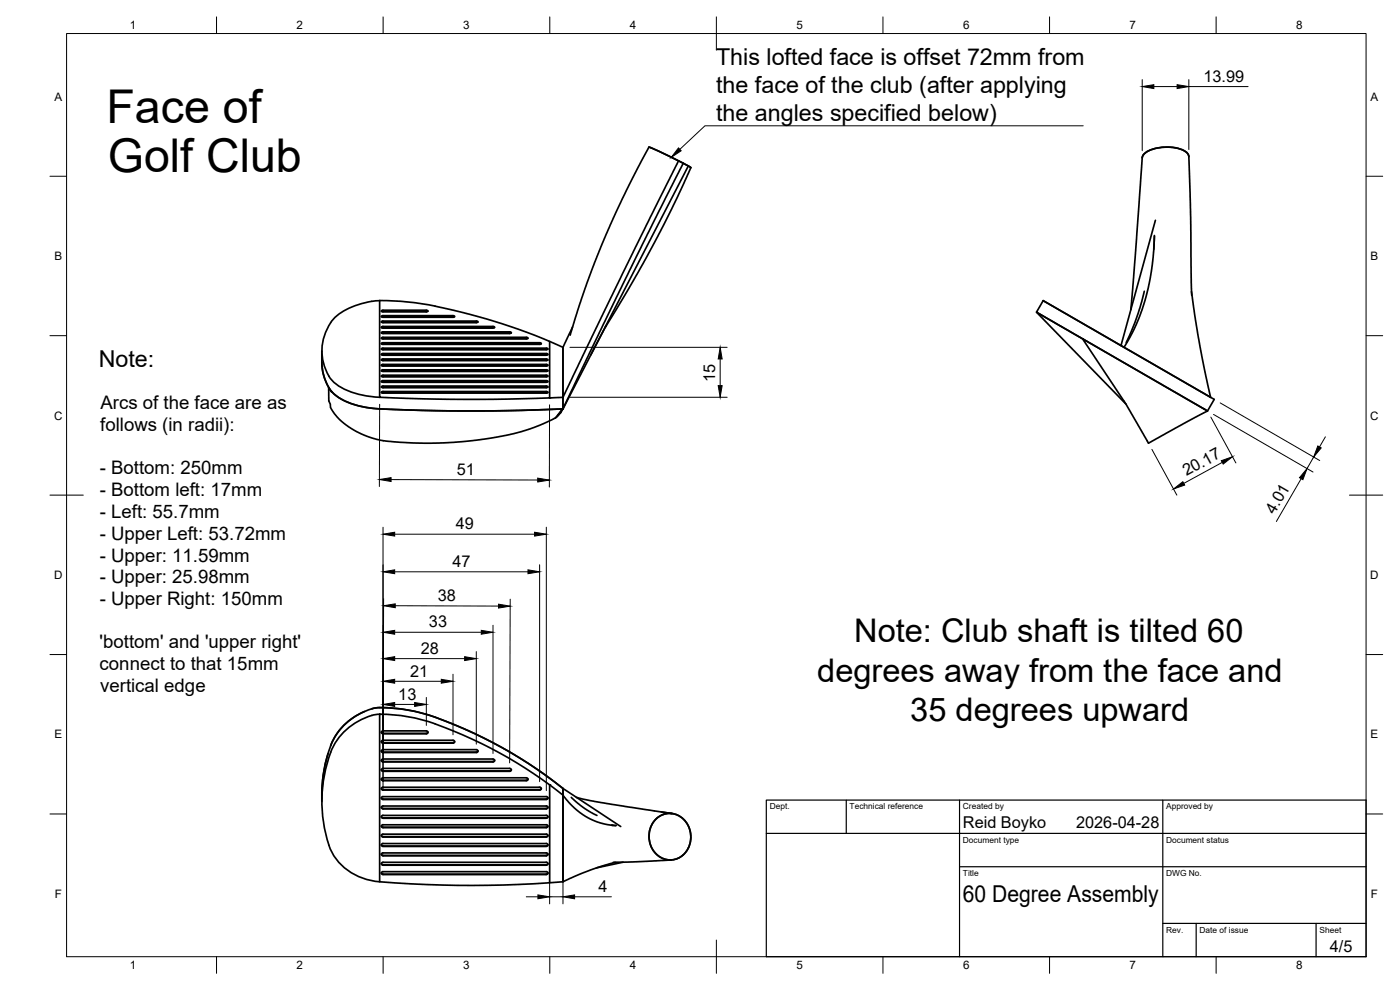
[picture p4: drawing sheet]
<svg xmlns="http://www.w3.org/2000/svg" width="420mm" height="297mm" viewBox="0 0 420 297" stroke-linecap="round" stroke-linejoin="round" font-family="sans-serif">
<!-- layer: Visible -->
<g fill="none" stroke="#000" stroke-width=".51">
<path d="M194.8 44.1l-8.1 15.7-6 13.4-5.1 13.3-4.5 14M194.8 44.1l8.8 4.2M194.8 44.1l4.4 2 7.4 3.7M203.6 48.3l-16.7 33.7-17.9 37.2v3.5a613 613 0 0 1-55.1 0M203.6 48.3l1.5 .7M205 49l-16 31.9-20 41.8v-18.5l2.8-6.1M205.1 49l2.2 1.3M206.6 49.8l-37.6 72.9-1.7 1.9M206.6 49.8l.7 .5M207.3 50.3l-5.7 12.3-5.8 11.4-7.1 12.5-7 11.6M342.8 47.3l-3.4 45.6M356.8 47a3.3 3.3 0 0 0-2.8-2.4 12.2 12.2 0 0 0-10.7 1.6l-.5 1.1"/>
<path d="M356.8 47a4.2 4.2 0 0 0-4.1-2.7 12.4 12.4 0 0 0-9.2 1.7l-.7 1.3M356.8 47l.5 18.2 .4 23.4M346.5 70.8l-.8 9.8-1.8 8.7-1.1 3.6-1.7 4.2-1.9 4-1.9 3.1M346.5 70.7l-.2 4.2M346.8 66.1l-10.4 37.6M111.6 90.4a18.5 18.5 0 0 0-12.3 6.4 14.6 14.6 0 0 0 .6 17.6 21.6 21.6 0 0 0 14 4.8M113.9 90.2v29a602.8 602.8 0 0 0 51.1 .2v-17a184 184 0 0 0-34.4-10.5M113.9 90.2h.1M114 90.2l9.1 .5 7.5 1.1M114 90.2l-2.4 .2M114.5 96.7h28.9M114.5 95.1h21.9"/>
<path d="M114.5 98.3h33.9M114.5 99.9h38.9M114.5 96.4l28.4-.1 .5 .3-.5 .2h-28l-.4-.1zM114.5 94.8l21.4-.1 .5 .3-.5 .2h-21l-.4-.1zM114.5 98.1l33.4-.2 .5 .3-.5 .3-33-.1-.4-.1zM114.5 93.2l13.4-.1 .5 .2-.5 .3h-13l-.4-.2zM114.5 99.7l38.5-.1 .5 .2-.5 .3h-38.1l-.4-.2zM114.9 93.3h13M114.9 93.3l-.4 .1M127.9 93.3l.5 .1M181.9 97.7l-4.6 8.8M311.1 93.7l26.8 27.5"/>
<path d="M311.4 93.9l13.5 7.7M313.1 90.2l51.3 29.6-2 3.5-51.2-29.5-.1-.1zM313.1 90.2l50.2 29M343.4 87.4l-2.4 8.4-3 7M357.6 87.5l2.5 16.5 3.2 15.2M96.6 105.3v4.3l.5 2.8 1 2.8 1.5 2.3 2.5 2.1 3.8 1.7 3.6 .9 4.4 .5M96.6 108.8a13.6 13.6 0 0 0 4.1 9.8 23.7 23.7 0 0 0 13.2 4.1M98.6 116.2l.1 4.1 .4 .9 .1 1.1 1.2 1.9 1.6 1.7 2.8 2.3 3.7 2 3.2 1.2 3.3 .8 5 .5 9.5 .3 6.7-.3 7.8-.8 7.7-1.3 4.8-1.1 5.4-1.9 4.8-2.2M98.8 116.6l.7 1M113.9 119.2h.1M114.5 101.6h43.9M114.5 104.8h49.9"/>
<path d="M114.5 106.4h49.9M114.5 108.1h49.9M114.5 109.7h49.9M114.5 111.3h49.9M114.5 112.9h49.9M114.5 114.6h49.9M114.5 116.2h49.9M114.5 117.8h49.9M114.5 117.6l49.4-.1 .5 .2-.5 .2h-49l-.4-.1zM114.5 114.3l49.4-.1 .5 .2-.5 .3h-49l-.4-.1zM114.5 112.7l49.4-.1 .5 .2-.5 .3h-49l-.4-.2zM114.5 111.1l49.4-.2 .5 .3-.5 .2h-49l-.4-.1z"/>
<path d="M114.5 109.5l49.4-.2 .5 .3-.5 .2h-49l-.4-.1zM114.5 107.8l49.4-.1 .5 .2-.5 .3h-49l-.4-.1zM114.5 104.6l49.4-.2 .5 .3-.5 .3-49-.1-.4-.1zM114.9 101.7h43M114.9 116.3h49M114.9 106.6h49M114.9 116.3l-.4-.1v-.2h49.9v.2l-.5 .1M158 101.7l.4-.1v-.3h-43.9v.3l.4 .1M161.9 102.8h-47l-.5 .3 .5 .2h47M161.9 103l-47.4 .2M162 102.8l.5 .3-.5 .2M162 103l.4 .2"/>
<path d="M163.9 106.6l.5-.2v-.2h-49.9v.2l.4 .2M165 102.4l4 1.8v15l-4 .2M324.9 101.6l37.5 21.7-17.7 9.7-6.8-11.8zM363.3 119.2h.1M113.9 122.7a612.9 612.9 0 0 0 55.1 0l-2.3 2.7M168.3 123.5l-.1 .4 .3-.5-.6 .9-1.2 1.1M168.6 123.1l-.1 .3M109.4 213.5l-3.2 1.7-3.1 2.5-2.4 3-1.4 3M111.6 212.7l2-.4 2.5 .1 3.8 .3 4.1 .6 5.8 1.6 8.1 3.2 8.1 3.8 7.4 4 9.4 6 6.2 4.7M111.6 214.7a18.9 18.9 0 0 0-13.4 14.2 40.7 40.7 0 0 0 1.6 27.2 17.6 17.6 0 0 0 14.1 8.5M111.6 212.7a18.9 18.9 0 0 0-12.3 11M111.6 214.7a35.9 35.9 0 0 1 15.3 1.3l3.7 1.2"/>
<path d="M111.6 212.7a35.9 35.9 0 0 1 15.3 1.3l3.7 1.2M113.9 214.3v50.3a341.9 341.9 0 0 0 51.1 .3v-29.4a135.4 135.4 0 0 0-34.4-18.3M114.5 219.5l.4-.2 13.3 .1a.41 .41 0 0 1 .2 .3 .41 .41 0 0 1-.2 .4l-13.3 .1-.4-.3zM128.4 219.7l-.5 .3h-13l-.4-.3M130.6 215.2a134.4 134.4 0 0 1 38.4 21.4l.1 2.2 2.1 2.5 2.9 2.6 2.3 1.4 2.9 1.3 2.7 .8 2.8 .3-1.3-.1M98.4 226.1l-1.4 6.5-.4 3.9v3.9M99.3 223.7a42.4 42.4 0 0 0-2.7 14.7M114.5 225.3l.4 .4h28l.5-.4M114.5 233.7l.4 .4h43l.5-.4M114.5 236.6l.4 .3h47M114.5 225.1l.4-.2 28.3 .1a.41 .41 0 0 1 .2 .4 .41 .41 0 0 1-.2 .3l-28.3 .1-.4-.2zM114.5 222.3l.4-.2 21.3 .1a.41 .41 0 0 1 .2 .3 .41 .41 0 0 1-.2 .4l-21.3 .1-.4-.2z"/>
<path d="M114.5 233.6l.4-.2h43.3a.41 .41 0 0 1 .3 .4 .41 .41 0 0 1-.3 .4h-43.3l-.4-.2zM114.5 228l.4-.3 33.3 .1a.41 .41 0 0 1 .2 .4 .41 .41 0 0 1-.2 .3l-33.3 .1-.4-.2zM114.5 230.8l.4-.2h38.3a.41 .41 0 0 1 .3 .4 .41 .41 0 0 1-.3 .4h-38.3l-.4-.2zM114.9 239h49M114.9 239l-.2 .1a.41 .41 0 0 0-.3 .3 .41 .41 0 0 0 .3 .4h49.5a.41 .41 0 0 0 .2-.4 .41 .41 0 0 0-.2-.3l-.3-.1M136.4 222.5l-.5 .3h-21l-.4-.3M148.4 228.1l-.5 .4h-33l-.4-.4M153.5 230.9l-.5 .4h-38.1l-.4-.4M161.9 236.2h-47.2a.41 .41 0 0 0-.3 .4 .41 .41 0 0 0 .3 .4l47.2 .1M162 236.2h.2a.41 .41 0 0 1 .3 .4 .41 .41 0 0 1-.3 .4l-.2 .1M162.4 236.6l-.4 .3M164.4 239.4l-.5 .3h-49l-.4-.3"/>
<path d="M165 235.5l4 3.1v26l-4 .3M169 236.6v28l8.5-3.7 7.2-2.2M169 236.6l17.3 11.4M171.4 239.2l3.8 3.2 4 2.3M173 239.2l7.6 1.6 21 3.3M114.5 245l.4 .4h49l.5-.4M114.5 250.6l.4 .4M114.5 256.3l.4 .3M114.5 259.1l.4 .3 49 .1 .5-.4M114.5 258.9l.4-.2 49.3 .1a.41 .41 0 0 1 .2 .3 .41 .41 0 0 1-.2 .4l-49.3 .1-.4-.2zM114.5 256.1l.4-.2 49.3 .1a.41 .41 0 0 1 .2 .3 .41 .41 0 0 1-.2 .4l-49.3 .1-.4-.3zM114.5 253.3l.4-.2h49.3a.41 .41 0 0 1 .2 .4 .41 .41 0 0 1-.2 .4h-49.3l-.4-.2z"/>
<path d="M114.5 250.5l.4-.2h49.3a.41 .41 0 0 1 .2 .4 .41 .41 0 0 1-.2 .4h-49.3l-.4-.2zM114.5 247.7l.4-.3 49.3 .1a.41 .41 0 0 1 .2 .4 .41 .41 0 0 1-.2 .4h-49.3l-.4-.2zM114.5 244.8l.4-.2 49.3 .1a.41 .41 0 0 1 .2 .4 .41 .41 0 0 1-.2 .3l-49.3 .1-.4-.2zM114.5 242l.4-.2 49.3 .1a.41 .41 0 0 1 .2 .3 .41 .41 0 0 1-.2 .4l-49.3 .1-.4-.2zM114.9 251h49M114.9 256.7h49M164.4 242.2l-.5 .4h-49l-.4-.4M164.4 247.8l-.5 .4h-49l-.4-.4M164.4 250.6l-.5 .4M164.4 253.4l-.5 .4h-49l-.4-.4M164.4 256.3l-.5 .3M187 258.7l-8 1.7"/>
<path d="M196.9 245.8a6.1 6.1 0 0 1 10.2 3.5 6.6 6.6 0 0 1-7.7 8.4 7.4 7.4 0 0 1-2.5-11.9zM197 245.6a6 6 0 0 1 9.9 3 6.7 6.7 0 0 1-6.8 9.3 7.3 7.3 0 0 1-3.1-12.3zM198.5 243.6l3.3 .5M201.4 258l-17.4 .7M114.5 261.9l.4 .4h49l.5-.4M114.5 261.7l.4-.2 49.3 .1a.41 .41 0 0 1 .2 .4 .41 .41 0 0 1-.2 .3l-49.3 .1-.4-.2z"/>
</g>
<g fill="#000">
<circle cx="165" cy="119.4" r=".25"/>
<circle cx="113.9" cy="214.3" r=".25"/>
<circle cx="165" cy="235.5" r=".25"/>
<circle cx="183.6" cy="247.6" r=".25"/>
</g>
<!-- layer: BORDER -->
<g fill="none" stroke="#000" stroke-width=".3">
<path d="M20 10.1h390v276.9h-390zM65 5.1v5M115 5.1v5M165 5.1v5M215 5.1v10M265 5.1v5M315 5.1v5M365 5.1v5M15 52.9h5M410 52.9h5M15 100.7h5M410 100.7h5"/>
<path d="M15 148.6h10M405 148.6h10M15 196.4h5M410 196.4h5M15 244.2h5M410 244.2h5M65 287v5M115 287v5M165 287v5M215 282.1v9.9M265 287v5M315 287v5"/>
<path d="M365 287v5"/>
</g>
<!-- layer: TITLEBLOCK -->
<path d="M230 240.1h180v46.9h-180zM230 250h180M254 240.1v9.9M288 240.1v46.9M349 240.1v46.9M288 260.1h122M349 277.1h61M359 277.1v9.9M395 277.1v9.9" fill="none" stroke="#000" stroke-width=".36"/>
<!-- layer: FD_Dimensions -->
<g fill="none" stroke="#000" stroke-width=".3">
<path d="M342.8 23.9v21.3M346.3 26h7M356.8 23.9v21M356.8 26h17.8M171 104.2h47.2M171 119.2h47.2M216.1 107.7v8M113.9 121.3v24.7M164.9 121.5v24.6M345.7 134.8l7.5 13.8M363.4 125.1l7.5 13.8M364.2 124.3l29.9 17.3"/>
<path d="M366.2 120.9l29.9 17.3M366.8 138.7l-11.5 6.3M394.3 137.1l-2 3.5M397.8 131.1l-1.8 3M115 158.2v79M117.4 143.9l44 .1M164 158.2v79M390.5 143.6l-7.4 12.9M115.1 179.6l-.1 49.2M118.4 171.6h40.1M118.4 160.3h42M153.1 179.8l-.1 49.1"/>
<path d="M161.9 169.4v65.1M118.4 197.6h21M118.4 189.7h26M118.6 181.7l31 .1M142.9 195.5v27.8M148 187.6v38.5M118.4 211.4h6M118.4 204.4h14M128 209.3v8.3M136 202.3v18.2M165 237.6v33.6M169 240.7v30.5"/>
<path d="M157.9 269.1h3.5M165 269.1h4M172.4 269.1h11.1"/>
</g>
<g fill="#000" stroke="#000" stroke-width=".3">
<path d="M342.8 26l3.5-.6v1.2zM353.3 25.4l3.5 .6-3.5 .6zM216.1 104.2l.6 3.5h-1.2zM215.5 115.7h1.2l-.6 3.5zM366.5 138.2l3.4-1.2-2.8 2.2zM395.5 133.8l1 .6-2.2 2.7zM113.9 143.9l3.5-.6v1.2zM115 160.3l3.4-.6v1.2zM160.4 159.7l3.6 .6-3.6 .6zM161.4 143.5l3.5 .5-3.5 .6zM352.2 146.7l2.8-2.2 .5 1zM392.3 140.6l-1.3 3.3-1-.6z"/>
<path d="M115 171.6l3.4-.6v1.1zM158.5 171l3.4 .6-3.4 .5zM115 197.6l3.4-.6v1.2zM115 189.7l3.4-.6v1.2zM115.1 181.7l3.5-.5v1.1zM139.4 197l3.5 .6-3.5 .6zM144.4 189.1l3.6 .6-3.6 .6zM149.6 181.3l3.5 .6-3.5 .5zM115 211.4l3.4-.6v1.1zM115 204.4l3.4-.6v1.2zM124.4 210.8l3.6 .6-3.6 .5zM132.4 203.8l3.6 .6-3.6 .6z"/>
<path d="M161.4 268.5l3.6 .6-3.6 .6zM169 269.1l3.4-.6v1.2z"/>
</g>
<!-- layer: Leaders -->
<path d="M203.6 44.4l.8 .8-2.9 2z" fill="#000" stroke="#000" stroke-width=".3"/>
<path d="M325.1 37.7h-113.5l-7.6 7.1" fill="none" stroke="#000" stroke-width=".3"/>
<g font-size="14">
<text x="31.9" y="36.9">Face of</text>
<text x="32.4" y="51.6">Golf Club</text>
</g>
<g font-size="9.8">
<text x="256.3" y="192.7">Note: Club shaft is tilted 60</text>
<text x="245.3" y="204.5">degrees away from the face and</text>
<text x="273.2" y="216.2">35 degrees upward</text>
</g>
<g font-size="7">
<text x="214.9" y="19.4">This lofted face is offset 72mm from</text>
<text x="214.9" y="27.9">the face of the club (after applying</text>
<text x="214.9" y="36.3">the angles specified below)</text>
<text x="29.6" y="110">Note:</text>
<text x="289" y="270.6">60 Degree Assembly</text>
</g>
<g font-size="5.6">
<text x="30.1" y="122.7">Arcs of the face are as</text>
<text x="30.1" y="129.3">follows (in radii):</text>
<text x="30" y="142.3">- Bottom: 250mm</text>
<text x="30" y="148.9">- Bottom left: 17mm</text>
<text x="30" y="155.4">- Left: 55.7mm</text>
<text x="30" y="162">- Upper Left: 53.72mm</text>
<text x="30" y="168.5">- Upper: 11.59mm</text>
<text x="30" y="175">- Upper: 25.98mm</text>
<text x="30" y="181.5">- Upper Right: 150mm</text>
<text x="29.9" y="194.5">'bottom' and 'upper right'</text>
<text x="29.9" y="201">connect to that 15mm</text>
<text x="30.1" y="207.5">vertical edge</text>
</g>
<g font-size="4.9">
<text x="361.1" y="24.5">13.99</text>
<text x="214.7" y="114.6" transform="rotate(-90 214.7 114.6)">15</text>
<text x="137.1" y="142.5">51</text>
<text x="356" y="142.9" transform="rotate(-29 356 142.9)">20.17</text>
<text x="382.5" y="154.6" transform="rotate(-60 382.5 154.6)">4.01</text>
<text x="136.8" y="158.8">49</text>
<text x="135.8" y="170.2">47</text>
<text x="131.4" y="180.3">38</text>
<text x="128.7" y="188.2">33</text>
<text x="126.3" y="196.2">28</text>
<text x="123.1" y="203">21</text>
<text x="119.5" y="209.9">13</text>
<text x="289" y="248.5">Reid Boyko</text>
<text x="323" y="248.5">2026-04-28</text>
<text x="179.6" y="267.7">4</text>
<text x="399.1" y="285.7">4/5</text>
</g>
<g font-size="3.5">
<text x="39" y="8.8">1</text>
<text x="89" y="8.8">2</text>
<text x="139" y="8.8">3</text>
<text x="189" y="8.8">4</text>
<text x="239" y="8.8">5</text>
<text x="289" y="8.8">6</text>
<text x="339" y="8.8">7</text>
<text x="389" y="8.8">8</text>
<text x="16.3" y="30.2">A</text>
<text x="411.3" y="30.2">A</text>
<text x="16.3" y="78">B</text>
<text x="411.3" y="78">B</text>
<text x="16.2" y="125.9">C</text>
<text x="411.2" y="125.9">C</text>
<text x="16.2" y="173.7">D</text>
<text x="411.2" y="173.7">D</text>
<text x="16.3" y="221.6">E</text>
<text x="411.3" y="221.6">E</text>
<text x="16.4" y="269.4">F</text>
<text x="411.4" y="269.4">F</text>
<text x="39" y="290.8">1</text>
<text x="89" y="290.8">2</text>
<text x="139" y="290.8">3</text>
<text x="189" y="290.8">4</text>
<text x="239" y="290.8">5</text>
<text x="289" y="290.8">6</text>
<text x="339" y="290.8">7</text>
<text x="389" y="290.8">8</text>
</g>
<g font-size="2.5">
<text x="231" y="242.9">Dept.</text>
<text x="255" y="242.9">Technical reference</text>
<text x="289" y="242.9">Created by</text>
<text x="350" y="242.9">Approved by</text>
<text x="289" y="252.8">Document type</text>
<text x="350" y="252.8">Document status</text>
<text x="289" y="262.9">Title</text>
<text x="350" y="262.9">DWG No.</text>
<text x="350" y="279.9">Rev.</text>
<text x="360" y="279.9">Date of issue</text>
<text x="396" y="279.9">Sheet</text>
</g>
</svg>
